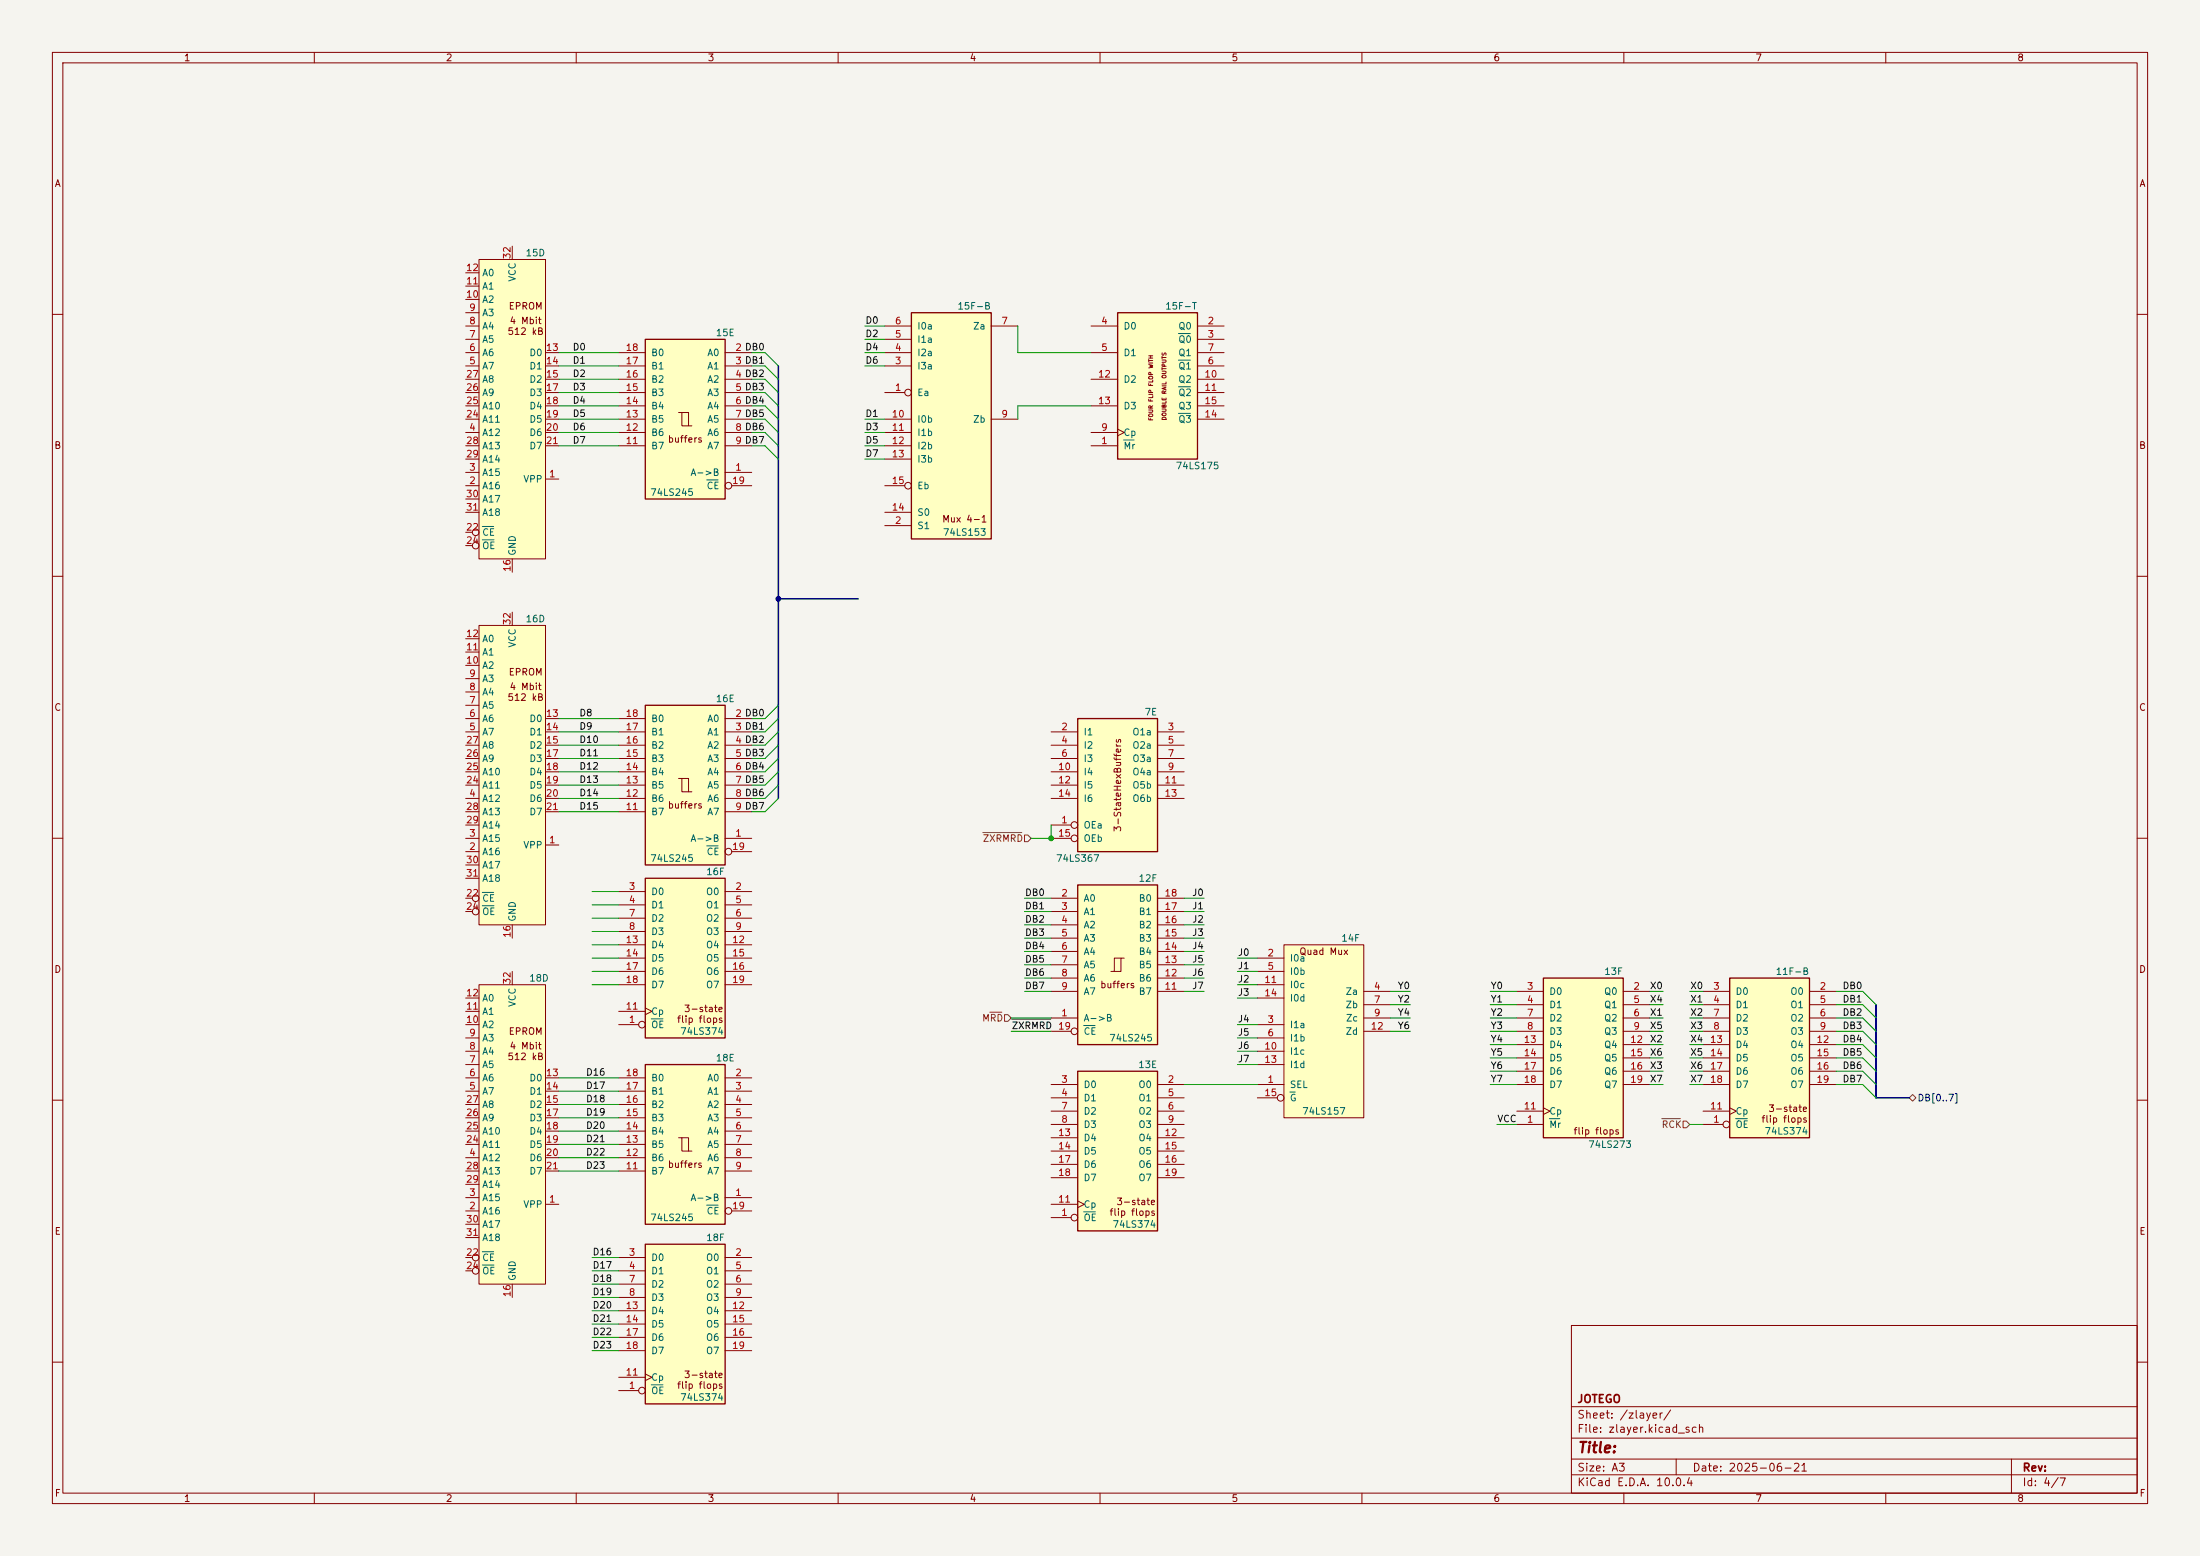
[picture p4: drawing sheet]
<svg xmlns="http://www.w3.org/2000/svg" width="420mm" height="297mm" viewBox="0 0 420 297" stroke-linecap="round" stroke-linejoin="round" font-family="sans-serif">
<path d="M0 0h420v297h-420z" fill="#f5f4ef" stroke="#f5f4ef" stroke-width=".19"/>
<g fill="none" stroke="#840000" stroke-width=".19">
<path d="M10 10h400v277h-400zM12 12h396v273h-396zM60 10v2M110 10v2M160 10v2M210 10v2M260 10v2M310 10v2M360 10v2M10 60h2M408 60h2M10 110h2"/>
<path d="M408 110h2M10 160h2M408 160h2M10 210h2M408 210h2M300 253h108v32h-108zM10 260h2M300 278.5h108M300 274.5h108M300 268.5h108M320 278.5v3M384 278.5v6.5"/>
<path d="M408 260h2M60 285v2M110 285v2M160 285v2M210 285v2M260 285v2M300 281.5h108M310 285v2M360 285v2"/>
</g>
<path d="M205.7 137.2h15.3v25.4h-15.3z" fill="#ffffc2"/>
<path d="M205.7 137.2h15.3v25.4h-15.3z" fill="none" stroke="#840000" stroke-width=".25"/>
<g fill="none" stroke="#840000" stroke-width=".19">
<path d="M200.7 139.7h5M221 139.7h5.1M200.7 157.5h3.8M200.7 142.2h5M200.7 144.8h5M200.7 147.3h5M200.7 149.9h5M200.7 152.4h5M221 142.2h5.1M221 144.8h5.1M221 147.3h5.1M221 149.9h5.1"/>
<path d="M221 152.4h5.1M200.7 160h3.8"/>
<circle cx="205.1" cy="157.5" r=".63"/>
<circle cx="205.1" cy="160" r=".63"/>
</g>
<path d="M330.2 186.7h15.2v30.5h-15.2z" fill="#ffffc2"/>
<path d="M330.2 186.7h15.2v30.5h-15.2z" fill="none" stroke="#840000" stroke-width=".25"/>
<g fill="none" stroke="#840000" stroke-width=".19">
<path d="M325.1 189.2h5.1M325.1 191.8h5.1M325.1 194.3h5.1M325.1 196.9h5.1M325.1 199.4h5.1M345.4 189.2h5.1M345.4 191.8h5.1M345.4 194.3h5.1M345.4 196.9h5.1M345.4 199.4h5.1M325.1 214.6h3.8M325.1 212.1h5.1"/>
<path d="M325.1 201.9h5.1M325.1 204.5h5.1M325.1 207h5.1M330.2 211.5l1.3 .6-1.3 .6M345.4 201.9h5.1M345.4 204.5h5.1M345.4 207h5.1"/>
<circle cx="329.6" cy="214.6" r=".63"/>
</g>
<path d="M331.3 213.5h2.3" fill="none" stroke="#006464" stroke-width=".19"/>
<path d="M123.2 167.6h15.2v30.5h-15.2z" fill="#ffffc2"/>
<path d="M123.2 167.6h15.2v30.5h-15.2z" fill="none" stroke="#840000" stroke-width=".25"/>
<g fill="none" stroke="#840000" stroke-width=".19">
<path d="M118.1 170.2h5.1M118.1 172.7h5.1M118.1 175.3h5.1M118.1 177.8h5.1M138.4 170.2h5.1M138.4 172.7h5.1M138.4 175.3h5.1M138.4 177.8h5.1M118.1 195.6h3.8M118.1 193h5.1M118.1 180.3h5.1M118.1 182.9h5.1"/>
<path d="M118.1 185.4h5.1M118.1 188h5.1M123.2 192.4l1.3 .6-1.3 .7M138.4 180.3h5.1M138.4 182.9h5.1M138.4 185.4h5.1M138.4 188h5.1"/>
<circle cx="122.6" cy="195.6" r=".63"/>
</g>
<path d="M124.3 194.5h2.3" fill="none" stroke="#006464" stroke-width=".19"/>
<path d="M123.2 203.2h15.2v30.5h-15.2z" fill="#ffffc2"/>
<g fill="none" stroke="#840000" stroke-width=".19">
<path d="M118.1 205.7h5.1M118.1 208.3h5.1M118.1 210.8h5.1M118.1 213.4h5.1M118.1 215.9h5.1M118.1 218.4h5.1M129.5 217.2h.7v2.5h1.9M130.2 217.2h1.2v2.5M138.4 205.7h5.1M138.4 208.3h5.1M138.4 210.8h5.1M138.4 213.4h5.1"/>
<path d="M138.4 215.9h5.1M138.4 218.4h5.1M118.1 221h5.1M118.1 223.5h5.1M138.4 228.6h5.1M138.4 221h5.1M138.4 223.5h5.1M139.7 231.1h3.8"/>
<circle cx="139.1" cy="231.1" r=".63"/>
</g>
<path d="M123.2 203.2h15.2v30.5h-15.2z" fill="none" stroke="#840000" stroke-width=".25"/>
<path d="M134.9 230h2.2" fill="none" stroke="#006464" stroke-width=".19"/>
<path d="M205.7 204.5h15.3v30.4h-15.3z" fill="#ffffc2"/>
<path d="M205.7 204.5h15.3v30.4h-15.3z" fill="none" stroke="#840000" stroke-width=".25"/>
<g fill="none" stroke="#840000" stroke-width=".19">
<path d="M200.7 207h5M200.7 209.6h5M200.7 212.1h5M200.7 214.6h5M200.7 217.2h5M200.7 219.7h5M221 207h5.1M221 209.6h5.1M221 212.1h5.1M221 214.6h5.1M221 217.2h5.1M221 219.7h5.1"/>
<path d="M200.7 232.4h3.8M200.7 229.9h5M200.7 222.2h5M200.7 224.8h5M205.7 229.2l1.3 .7-1.3 .6M221 222.2h5.1M221 224.8h5.1"/>
<circle cx="205.1" cy="232.4" r=".63"/>
</g>
<path d="M206.9 231.3h2.2" fill="none" stroke="#006464" stroke-width=".19"/>
<path d="M245.1 180.3h15.2v33.1h-15.2z" fill="#ffffc2"/>
<g fill="none" stroke="#840000" stroke-width=".19">
<path d="M240 182.9h5.1M240 195.6h5.1M240 185.4h5.1M240 198.1h5.1M240 188h5.1M240 190.5h5.1M245.1 180.3h15.2v33.1h-15.2zM260.3 189.2h5.1M260.3 191.8h5.1M260.3 194.3h5.1M260.3 196.9h5.1M240 207h5.1"/>
<path d="M240 200.7h5.1M240 203.2h5.1M240 209.6h3.8"/>
<circle cx="244.5" cy="209.5" r=".63"/>
</g>
<path d="M246.3 208.4h1" fill="none" stroke="#006464" stroke-width=".19"/>
<path d="M123.2 64.8h15.2v30.5h-15.2z" fill="#ffffc2"/>
<g fill="none" stroke="#840000" stroke-width=".19">
<path d="M118.1 67.3h5.1M118.1 69.9h5.1M118.1 72.4h5.1M118.1 74.9h5.1M118.1 77.5h5.1M129.5 78.7h.7v2.6h1.9M130.2 78.7h1.2v2.6M138.4 67.3h5.1M138.4 69.9h5.1M138.4 72.4h5.1M138.4 74.9h5.1M138.4 77.5h5.1"/>
<path d="M118.1 80h5.1M118.1 82.6h5.1M118.1 85.1h5.1M138.4 90.2h5.1M138.4 80h5.1M138.4 82.6h5.1M138.4 85.1h5.1M139.7 92.7h3.8"/>
<circle cx="139.1" cy="92.7" r=".63"/>
</g>
<path d="M123.2 64.8h15.2v30.5h-15.2z" fill="none" stroke="#840000" stroke-width=".25"/>
<path d="M134.9 91.6h2.2" fill="none" stroke="#006464" stroke-width=".19"/>
<path d="M294.6 186.7h15.3v30.5h-15.3z" fill="#ffffc2"/>
<path d="M294.6 186.7h15.3v30.5h-15.3z" fill="none" stroke="#840000" stroke-width=".25"/>
<g fill="none" stroke="#840000" stroke-width=".19">
<path d="M289.6 189.2h5M289.6 191.8h5M289.6 194.3h5M289.6 196.9h5M289.6 199.4h5M309.9 189.2h5.1M309.9 191.8h5.1M309.9 194.3h5.1M309.9 196.9h5.1M309.9 199.4h5.1M289.6 214.6h5M289.6 212.1h5"/>
<path d="M289.6 201.9h5M289.6 204.5h5M289.6 207h5M294.6 211.5l1.3 .6-1.3 .6M309.9 201.9h5.1M309.9 204.5h5.1M309.9 207h5.1"/>
</g>
<path d="M295.8 213.5h2" fill="none" stroke="#006464" stroke-width=".19"/>
<path d="M123.2 237.5h15.2v30.5h-15.2z" fill="#ffffc2"/>
<path d="M123.2 237.5h15.2v30.5h-15.2z" fill="none" stroke="#840000" stroke-width=".25"/>
<g fill="none" stroke="#840000" stroke-width=".19">
<path d="M118.1 240h5.1M118.1 242.6h5.1M118.1 245.1h5.1M118.1 247.6h5.1M118.1 250.2h5.1M118.1 252.7h5.1M118.1 255.3h5.1M118.1 257.8h5.1M138.4 240h5.1M138.4 242.6h5.1M138.4 245.1h5.1M138.4 247.6h5.1"/>
<path d="M138.4 250.2h5.1M138.4 252.7h5.1M138.4 255.3h5.1M138.4 257.8h5.1M118.1 265.4h3.8M118.1 262.9h5.1M123.2 262.3l1.3 .6-1.3 .6"/>
<circle cx="122.6" cy="265.4" r=".63"/>
</g>
<path d="M124.3 264.3h2.3" fill="none" stroke="#006464" stroke-width=".19"/>
<path d="M91.4 49.5h12.7v57.2h-12.7z" fill="#ffffc2"/>
<g fill="none" stroke="#840000" stroke-width=".19">
<path d="M88.9 59.7h2.5M88.9 57.2h2.5M88.9 54.6h2.5M88.9 52.1h2.5M91.4 49.5h12.7v57.2h-12.7zM97.8 47v2.5M88.9 69.9h2.5M88.9 67.3h2.5M88.9 64.8h2.5M88.9 62.2h2.5M88.9 72.4h2.5M88.9 74.9h2.5"/>
<path d="M88.9 77.5h2.5M104.1 69.9h2.6M104.1 67.3h2.6M104.1 72.4h2.6M104.1 74.9h2.6M104.1 77.5h2.6M88.9 92.7h2.5M88.9 90.2h2.5M88.9 82.6h2.5M88.9 80h2.5M88.9 85.1h2.5M88.9 87.6h2.5"/>
<path d="M88.9 95.3h2.5M88.9 97.8h2.5M104.1 91.4h2.6M104.1 82.6h2.6M104.1 80h2.6M104.1 85.1h2.6M88.9 101.6h1.3M88.9 104.1h1.3M97.8 106.7v2.5"/>
<circle cx="90.8" cy="104.1" r=".63"/>
<circle cx="90.8" cy="101.6" r=".63"/>
</g>
<path d="M92.1 100.5h2.1M92.1 103h2.2" fill="none" stroke="#006464" stroke-width=".19"/>
<path d="M91.4 119.4h12.7v57.1h-12.7z" fill="#ffffc2"/>
<g fill="none" stroke="#840000" stroke-width=".19">
<path d="M91.4 119.4h12.7v57.1h-12.7zM97.8 116.8v2.6M88.9 139.7h2.5M88.9 137.2h2.5M88.9 134.6h2.5M88.9 132.1h2.5M88.9 129.5h2.5M88.9 127h2.5M88.9 124.5h2.5M88.9 121.9h2.5M104.1 139.7h2.6M104.1 137.2h2.6"/>
<path d="M88.9 152.4h2.5M88.9 142.2h2.5M88.9 144.8h2.5M88.9 147.3h2.5M88.9 149.9h2.5M88.9 154.9h2.5M88.9 157.5h2.5M104.1 152.4h2.6M104.1 142.2h2.6M104.1 144.8h2.6M104.1 147.3h2.6M104.1 149.9h2.6"/>
<path d="M104.1 154.9h2.6M88.9 162.6h2.5M88.9 160h2.5M88.9 171.5h1.3M88.9 174h1.3M88.9 165.1h2.5M88.9 167.6h2.5M97.8 176.5v2.6M104.1 161.3h2.6"/>
<circle cx="90.8" cy="174" r=".63"/>
<circle cx="90.8" cy="171.4" r=".63"/>
</g>
<path d="M92.1 170.3h2.1M92.1 172.9h2.2" fill="none" stroke="#006464" stroke-width=".19"/>
<path d="M123.2 134.6h15.2v30.5h-15.2z" fill="#ffffc2"/>
<g fill="none" stroke="#840000" stroke-width=".19">
<path d="M118.1 137.2h5.1M118.1 139.7h5.1M138.4 137.2h5.1M138.4 139.7h5.1M118.1 142.2h5.1M118.1 144.8h5.1M118.1 147.3h5.1M118.1 149.9h5.1M118.1 152.4h5.1M118.1 154.9h5.1M129.5 148.6h.7v2.5h1.9M130.2 148.6h1.2v2.5"/>
<path d="M138.4 142.2h5.1M138.4 144.8h5.1M138.4 147.3h5.1M138.4 149.9h5.1M138.4 152.4h5.1M138.4 154.9h5.1M138.4 160h5.1M139.7 162.6h3.8"/>
<circle cx="139.1" cy="162.6" r=".63"/>
</g>
<path d="M123.2 134.6h15.2v30.5h-15.2z" fill="none" stroke="#840000" stroke-width=".25"/>
<path d="M134.9 161.5h2.2" fill="none" stroke="#006464" stroke-width=".19"/>
<path d="M205.7 168.9h15.3v30.5h-15.3z" fill="#ffffc2"/>
<g fill="none" stroke="#840000" stroke-width=".19">
<path d="M200.7 171.5h5M200.7 174h5M200.7 176.5h5M200.7 179.1h5M221 171.5h5.1M221 174h5.1M221 176.5h5.1M221 179.1h5.1M200.7 194.3h5M200.7 181.6h5M200.7 184.2h5M200.7 186.7h5"/>
<path d="M200.7 189.2h5M200.7 196.9h3.8M214 182.9h-1.3v2.5M214.6 182.9h-.6v2.5h-1.9M221 181.6h5.1M221 184.2h5.1M221 186.7h5.1M221 189.2h5.1"/>
<circle cx="205.1" cy="196.8" r=".63"/>
</g>
<path d="M205.7 168.9h15.3v30.5h-15.3z" fill="none" stroke="#840000" stroke-width=".25"/>
<path d="M206.9 195.7h2.1" fill="none" stroke="#006464" stroke-width=".19"/>
<path d="M174 59.7h15.2v43.2h-15.2z" fill="#ffffc2"/>
<path d="M174 59.7h15.2v43.2h-15.2z" fill="none" stroke="#840000" stroke-width=".25"/>
<g fill="none" stroke="#840000" stroke-width=".19">
<path d="M168.9 74.9h3.8M168.9 69.9h5.1M168.9 67.3h5.1M168.9 64.8h5.1M168.9 62.2h5.1M189.2 62.2h5.1M168.9 80h5.1M168.9 82.6h5.1M168.9 85.1h5.1M168.9 87.6h5.1M168.9 97.8h5.1M168.9 92.7h3.8"/>
<path d="M189.2 80h5.1M168.9 100.3h5.1"/>
<circle cx="173.4" cy="74.9" r=".63"/>
<circle cx="173.4" cy="92.7" r=".63"/>
</g>
<path d="M213.4 59.7h15.2v27.9h-15.2z" fill="#ffffc2"/>
<path d="M213.4 59.7h15.2v27.9h-15.2z" fill="none" stroke="#840000" stroke-width=".25"/>
<g fill="none" stroke="#840000" stroke-width=".19">
<path d="M208.3 62.2h5.1M208.3 67.3h5.1M208.3 72.4h5.1M208.3 77.5h5.1M228.6 62.2h5.1M228.6 64.8h5.1M228.6 67.3h5.1M228.6 69.9h5.1M228.6 72.4h5.1M228.6 74.9h5.1M228.6 77.5h5.1M208.3 85.1h5.1"/>
<path d="M208.3 82.6h5.1M213.4 81.9l1.2 .7-1.2 .6M228.6 80h5.1"/>
</g>
<path d="M225 63.7h2.3M225 68.7h2.3M225 73.8h2.3M225 78.9h2.3M214.5 84h2" fill="none" stroke="#006464" stroke-width=".19"/>
<path d="M91.4 188h12.7v57.1h-12.7z" fill="#ffffc2"/>
<g fill="none" stroke="#840000" stroke-width=".19">
<path d="M88.9 198.1h2.5M88.9 195.6h2.5M88.9 193h2.5M88.9 190.5h2.5M91.4 188h12.7v57.1h-12.7zM97.8 185.4v2.6M88.9 208.3h2.5M88.9 205.7h2.5M88.9 203.2h2.5M88.9 200.7h2.5M88.9 210.8h2.5M88.9 213.4h2.5"/>
<path d="M88.9 215.9h2.5M88.9 218.4h2.5M104.1 208.3h2.6M104.1 205.7h2.6M104.1 210.8h2.6M104.1 213.4h2.6M104.1 215.9h2.6M104.1 218.4h2.6M88.9 231.1h2.5M88.9 228.6h2.5M88.9 221h2.5M88.9 223.5h2.5"/>
<path d="M88.9 226.1h2.5M88.9 233.7h2.5M88.9 236.2h2.5M104.1 229.9h2.6M104.1 221h2.6M104.1 223.5h2.6M88.9 240h1.3M88.9 242.6h1.3M97.8 245.1v2.5"/>
<circle cx="90.8" cy="240" r=".63"/>
<circle cx="90.8" cy="242.6" r=".63"/>
</g>
<path d="M92.1 238.9h2.1M92.1 241.5h2.2" fill="none" stroke="#006464" stroke-width=".19"/>
<path d="M187.6 158.9h7.5M195.6 159.4h.6l.6 .6-.6 .7h-.6zM189 193.2h2.2M191.8 193.7h.6l.6 .6-.6 .6h-.6zM317.2 213.5h3.6M321.3 214h.6l.7 .6-.7 .7h-.6zM364.5 209.6l.6-.7 .7 .7-.7 .6z" fill="none" stroke="#725600" stroke-width=".19"/>
<path d="M193.2 194.5h7.4" fill="none" stroke="#0f0f0f" stroke-width=".19"/>
<path d="M148.6 69.9v82.5M148.6 114.3h15.2M358.1 191.8v17.8h6.4" fill="none" stroke="#000084" stroke-width=".3"/>
<g fill="none" stroke="#009600" stroke-width=".19">
<path d="M106.7 77.5h11.4M106.7 69.9h11.4M106.7 74.9h11.4M106.7 72.4h11.4M106.7 67.3h11.4M143.5 77.5h2.5l2.6 2.5M143.5 69.9h2.5l2.6 2.5M143.5 74.9h2.5l2.6 2.6M143.5 72.4h2.5l2.6 2.5M143.5 67.3h2.5l2.6 2.6M165.1 69.9h3.8M165.1 67.3h3.8"/>
<path d="M165.1 62.2h3.8M165.1 64.8h3.8M194.3 62.2v5.1h14M208.3 77.5h-14v2.5M106.7 80h11.4M106.7 85.1h11.4M106.7 82.6h11.4M143.5 80h2.5l2.6 2.6M143.5 85.1h2.5l2.6 2.5M143.5 82.6h2.5l2.6 2.5M165.1 80h3.8M165.1 85.1h3.8"/>
<path d="M165.1 82.6h3.8M165.1 87.6h3.8M106.7 137.2h11.4M106.7 139.7h11.4M148.6 134.6l-2.6 2.6h-2.5M148.6 139.7l-2.6 2.5h-2.5M148.6 137.2l-2.6 2.5h-2.5M106.7 142.2h11.4M106.7 152.4h11.4M106.7 149.9h11.4M106.7 147.3h11.4M106.7 144.8h11.4"/>
<path d="M106.7 154.9h11.4M148.6 149.9l-2.6 2.5h-2.5M148.6 147.3l-2.6 2.6h-2.5M148.6 144.8l-2.6 2.5h-2.5M148.6 142.2l-2.6 2.6h-2.5M148.6 152.4l-2.6 2.5h-2.5M200.7 157.5v2.5h-3.9M113 177.8h5.1M113 172.7h5.1M113 175.3h5.1M113 170.2h5.1M195.6 176.5h5.1"/>
<path d="M195.6 179.1h5.1M195.6 171.5h5.1M195.6 174h5.1M226.1 176.5h3.8M226.1 179.1h3.8M226.1 171.5h3.8M226.1 174h3.8M113 182.9h5.1M113 188h5.1M113 185.4h5.1M113 180.3h5.1M193 196.9h7.7"/>
<path d="M193 194.3h7.7M195.6 189.2h5.1M195.6 186.7h5.1M195.6 181.6h5.1M195.6 184.2h5.1M226.1 189.2h3.8M226.1 186.7h3.8M226.1 181.6h3.8M226.1 184.2h3.8M236.2 182.9h3.8M236.2 188h3.8M236.2 185.4h3.8"/>
<path d="M236.2 190.5h3.8M236.2 195.6h3.8M236.2 198.1h3.8M265.4 189.2h3.8M265.4 191.8h3.8M265.4 196.9h3.8M265.4 194.3h3.8M284.5 189.2h5.1M284.5 191.8h5.1M284.5 196.9h5.1M284.5 194.3h5.1M284.5 199.4h5.1"/>
<path d="M315 189.2h2.5M315 191.8h2.5M315 196.9h2.5M315 194.3h2.5M315 199.4h2.5M322.6 189.2h2.5M322.6 191.8h2.5M322.6 196.9h2.5M322.6 194.3h2.5M322.6 199.4h2.5M350.5 189.2h5.1l2.5 2.6M350.5 191.8h5.1l2.5 2.5"/>
<path d="M350.5 196.9h5.1l2.5 2.5M350.5 194.3h5.1l2.5 2.6M350.5 199.4h5.1l2.5 2.5M106.7 205.7h11.4M106.7 213.4h11.4M106.7 210.8h11.4M106.7 208.3h11.4M106.7 215.9h11.4M106.7 218.4h11.4M226.1 207h13.9M236.2 203.2h3.8M236.2 200.7h3.8"/>
<path d="M284.5 201.9h5.1M284.5 207h5.1M284.5 204.5h5.1M285.7 214.6h3.9M315 201.9h2.5M315 207h2.5M315 204.5h2.5M322.6 201.9h2.5M322.6 207h2.5M322.6 214.6h2.5M322.6 204.5h2.5M350.5 201.9h5.1l2.5 2.6"/>
<path d="M350.5 207h5.1l2.5 2.6M350.5 204.5h5.1l2.5 2.5M106.7 223.5h11.4M106.7 221h11.4M113 245.1h5.1M113 240h5.1M113 242.6h5.1M113 247.6h5.1M113 250.2h5.1M113 252.7h5.1M113 257.8h5.1M113 255.3h5.1"/>
</g>
<circle cx="200.7" cy="160" r=".46" fill="#009600" stroke="#009600" stroke-width=".19"/>
<circle cx="148.6" cy="114.3" r=".46" fill="#000084" stroke="#000084" stroke-width=".19"/>
<text font-size="2" fill="#840000" x="301" y="277.8">Title:</text>
<g font-size="1.5" fill="#840000">
<text x="301" y="268.1">JOTEGO</text>
<text x="301" y="273.8">File: zlayer.kicad_sch</text>
<text x="301" y="271.1">Sheet: /zlayer/</text>
<text x="301" y="281.2">Size: A3</text>
<text x="323" y="281.2">Date: 2025-06-21</text>
<text x="386" y="281.2">Rev:</text>
<text x="301" y="284">KiCad E.D.A. 10.0.4</text>
<text x="386" y="284">Id: 4/7</text>
</g>
<g font-size="1.3" fill="#840000">
<text x="35" y="12">1</text>
<text x="85" y="12">2</text>
<text x="135" y="12">3</text>
<text x="185" y="12">4</text>
<text x="235" y="12">5</text>
<text x="285" y="12">6</text>
<text x="335" y="12">7</text>
<text x="385" y="12">8</text>
<text x="10.3" y="36">A</text>
<text x="408.3" y="36">A</text>
<text x="97" y="59.4">EPROM</text>
<text x="96.8" y="64.2">512 kB</text>
<text x="97.2" y="62.2">4 Mbit</text>
<text x="10.3" y="86">B</text>
<text x="127.4" y="84.8">buffers</text>
<text x="408.2" y="86">B</text>
<text x="179.8" y="100">Mux 4-1</text>
<text x="97" y="129.2">EPROM</text>
<text x="10.3" y="136">C</text>
<text x="96.8" y="134.1">512 kB</text>
<text x="97.2" y="132">4 Mbit</text>
<text x="408.2" y="136">C</text>
<text x="127.4" y="154.6">buffers</text>
<text x="214.3" y="158.9" transform="rotate(-90 214.3 158.9)">3-StateHexBuffers</text>
<text x="10.3" y="186">D</text>
<text x="247.9" y="182.6">Quad Mux</text>
<text x="408.2" y="186">D</text>
<text x="209.9" y="188.9">buffers</text>
<text x="97" y="197.8">EPROM</text>
<text x="129.1" y="195.5">flip flops</text>
<text x="130.5" y="193.5">3-state</text>
<text x="96.8" y="202.7">512 kB</text>
<text x="97.2" y="200.6">4 Mbit</text>
<text x="336.2" y="214.6">flip flops</text>
<text x="337.5" y="212.5">3-state</text>
<text x="300.3" y="216.9">flip flops</text>
<text x="127.4" y="223.2">buffers</text>
<text x="211.7" y="232.4">flip flops</text>
<text x="213" y="230.3">3-state</text>
<text x="10.3" y="236">E</text>
<text x="408.3" y="236">E</text>
<text x="130.5" y="263.3">3-state</text>
<text x="129.1" y="265.4">flip flops</text>
<text x="10.3" y="286">F</text>
<text x="35" y="287">1</text>
<text x="85" y="287">2</text>
<text x="135" y="287">3</text>
<text x="185" y="287">4</text>
<text x="235" y="287">5</text>
<text x="285" y="287">6</text>
<text x="335" y="287">7</text>
<text x="385" y="287">8</text>
<text x="408.3" y="286">F</text>
</g>
<g font-size="1.3" fill="#a90000">
<text x="88.9" y="52">12</text>
<text x="97.8" y="49.6" transform="rotate(-90 97.8 49.6)">32</text>
<text x="88.9" y="57.1">10</text>
<text x="88.9" y="54.6">11</text>
<text x="89.5" y="59.7">9</text>
<text x="89.5" y="64.7">7</text>
<text x="89.5" y="62.2">8</text>
<text x="170.7" y="64.7">5</text>
<text x="170.7" y="62.2">6</text>
<text x="191.1" y="62.2">7</text>
<text x="210.1" y="62.2">4</text>
<text x="230.4" y="62.2">2</text>
<text x="230.4" y="64.7">3</text>
<text x="89.5" y="69.8">5</text>
<text x="89.5" y="67.3">6</text>
<text x="104.1" y="67.3">13</text>
<text x="104.1" y="69.8">14</text>
<text x="119.3" y="69.8">17</text>
<text x="119.3" y="67.3">18</text>
<text x="140.3" y="67.3">2 DB0</text>
<text x="140.3" y="69.8">3 DB1</text>
<text x="170.7" y="69.8">3</text>
<text x="170.7" y="67.3">4</text>
<text x="210.1" y="67.3">5</text>
<text x="230.4" y="69.8">6</text>
<text x="230.4" y="67.3">7</text>
<text x="88.9" y="77.4">25</text>
<text x="88.9" y="74.9">26</text>
<text x="88.9" y="72.4">27</text>
<text x="104.1" y="72.4">15</text>
<text x="104.1" y="74.9">17</text>
<text x="104.1" y="77.4">18</text>
<text x="119.3" y="77.4">14</text>
<text x="119.3" y="74.9">15</text>
<text x="119.3" y="72.4">16</text>
<text x="140.3" y="72.4">4 DB2</text>
<text x="140.3" y="74.9">5 DB3</text>
<text x="140.3" y="77.4">6 DB4</text>
<text x="170.7" y="74.9">1</text>
<text x="209.5" y="72.4">12</text>
<text x="209.5" y="77.4">13</text>
<text x="229.8" y="72.4">10</text>
<text x="229.8" y="74.9">11</text>
<text x="229.8" y="77.4">15</text>
<text x="88.9" y="80">24</text>
<text x="89.5" y="82.5">4</text>
<text x="104.1" y="80">19</text>
<text x="104.1" y="82.5">20</text>
<text x="119.3" y="82.5">12</text>
<text x="119.3" y="80">13</text>
<text x="140.3" y="80">7 DB5</text>
<text x="140.3" y="82.5">8 DB6</text>
<text x="170.1" y="80">10</text>
<text x="170.1" y="82.5">11</text>
<text x="191.1" y="80">9</text>
<text x="210.1" y="82.5">9</text>
<text x="229.8" y="80">14</text>
<text x="88.9" y="85.1">28</text>
<text x="88.9" y="87.6">29</text>
<text x="104.1" y="85.1">21</text>
<text x="119.3" y="85.1">11</text>
<text x="140.3" y="85.1">9 DB7</text>
<text x="170.1" y="85.1">12</text>
<text x="170.1" y="87.6">13</text>
<text x="210.1" y="85.1">1</text>
<text x="88.9" y="95.2">30</text>
<text x="89.5" y="92.7">2</text>
<text x="89.5" y="90.1">3</text>
<text x="104.7" y="91.4">1</text>
<text x="139.7" y="92.7">19</text>
<text x="140.3" y="90.1">1</text>
<text x="170.1" y="92.7">15</text>
<text x="88.9" y="101.6">22</text>
<text x="88.9" y="97.8">31</text>
<text x="170.1" y="97.8">14</text>
<text x="170.7" y="100.3">2</text>
<text x="88.9" y="104.1">24</text>
<text x="97.8" y="109.3" transform="rotate(-90 97.8 109.3)">16</text>
<text x="97.8" y="119.4" transform="rotate(-90 97.8 119.4)">32</text>
<text x="88.9" y="124.4">11</text>
<text x="88.9" y="121.9">12</text>
<text x="88.9" y="127">10</text>
<text x="89.5" y="129.5">9</text>
<text x="89.5" y="137.1">6</text>
<text x="89.5" y="134.6">7</text>
<text x="89.5" y="132.1">8</text>
<text x="104.1" y="137.1">13</text>
<text x="119.3" y="137.1">18</text>
<text x="140.3" y="137.1">2 DB0</text>
<text x="88.9" y="142.2">27</text>
<text x="89.5" y="139.7">5</text>
<text x="104.1" y="139.7">14</text>
<text x="104.1" y="142.2">15</text>
<text x="119.3" y="142.2">16</text>
<text x="119.3" y="139.7">17</text>
<text x="140.3" y="139.7">3 DB1</text>
<text x="140.3" y="142.2">4 DB2</text>
<text x="202.5" y="139.7">2</text>
<text x="202.5" y="142.2">4</text>
<text x="222.8" y="139.7">3</text>
<text x="222.8" y="142.2">5</text>
<text x="88.9" y="149.8">24</text>
<text x="88.9" y="147.3">25</text>
<text x="88.9" y="144.8">26</text>
<text x="104.1" y="144.8">17</text>
<text x="104.1" y="147.3">18</text>
<text x="104.1" y="149.8">19</text>
<text x="119.3" y="149.8">13</text>
<text x="119.3" y="147.3">14</text>
<text x="119.3" y="144.8">15</text>
<text x="140.3" y="144.8">5 DB3</text>
<text x="140.3" y="147.3">6 DB4</text>
<text x="140.3" y="149.8">7 DB5</text>
<text x="201.9" y="147.3">10</text>
<text x="201.9" y="149.8">12</text>
<text x="202.5" y="144.8">6</text>
<text x="222.2" y="149.8">11</text>
<text x="222.8" y="144.8">7</text>
<text x="222.8" y="147.3">9</text>
<text x="88.9" y="154.9">28</text>
<text x="89.5" y="152.4">4</text>
<text x="104.1" y="152.4">20</text>
<text x="104.1" y="154.9">21</text>
<text x="119.3" y="154.9">11</text>
<text x="119.3" y="152.4">12</text>
<text x="140.3" y="152.4">8 DB6</text>
<text x="140.3" y="154.9">9 DB7</text>
<text x="201.9" y="152.4">14</text>
<text x="222.2" y="152.4">13</text>
<text x="88.9" y="157.5">29</text>
<text x="89.5" y="160">3</text>
<text x="104.7" y="161.3">1</text>
<text x="140.3" y="160">1</text>
<text x="201.9" y="160">15</text>
<text x="202.5" y="157.5">1</text>
<text x="88.9" y="165.1">30</text>
<text x="88.9" y="167.6">31</text>
<text x="89.5" y="162.5">2</text>
<text x="139.7" y="162.5">19</text>
<text x="88.9" y="171.4">22</text>
<text x="88.9" y="174">24</text>
<text x="119.9" y="170.2">3</text>
<text x="119.9" y="172.7">4</text>
<text x="140.3" y="170.2">2</text>
<text x="140.3" y="172.7">5</text>
<text x="202.5" y="171.4">2</text>
<text x="202.5" y="174">3</text>
<text x="222.2" y="174">17</text>
<text x="222.2" y="171.4">18</text>
<text x="97.8" y="179.1" transform="rotate(-90 97.8 179.1)">16</text>
<text x="119.9" y="175.2">7</text>
<text x="119.9" y="177.8">8</text>
<text x="140.3" y="175.2">6</text>
<text x="140.3" y="177.8">9</text>
<text x="202.5" y="176.5">4</text>
<text x="202.5" y="179">5</text>
<text x="222.2" y="179">15</text>
<text x="222.2" y="176.5">16</text>
<text x="119.3" y="180.3">13</text>
<text x="119.3" y="182.9">14</text>
<text x="119.3" y="185.4">17</text>
<text x="139.7" y="180.3">12</text>
<text x="139.7" y="182.9">15</text>
<text x="139.7" y="185.4">16</text>
<text x="202.5" y="181.6">6</text>
<text x="202.5" y="184.1">7</text>
<text x="222.2" y="184.1">13</text>
<text x="222.2" y="181.6">14</text>
<text x="241.9" y="182.9">2</text>
<text x="241.9" y="185.4">5</text>
<text x="88.9" y="190.5">12</text>
<text x="97.8" y="188" transform="rotate(-90 97.8 188)">32</text>
<text x="119.3" y="187.9">18</text>
<text x="139.7" y="187.9">19</text>
<text x="202.5" y="186.7">8</text>
<text x="202.5" y="189.2">9</text>
<text x="222.2" y="189.2">11</text>
<text x="222.2" y="186.7">12</text>
<text x="241.3" y="187.9">11</text>
<text x="241.3" y="190.5">14</text>
<text x="262.2" y="189.2">4</text>
<text x="262.2" y="191.7">7</text>
<text x="291.4" y="189.2">3</text>
<text x="291.4" y="191.7">4</text>
<text x="311.7" y="189.2">2</text>
<text x="311.7" y="191.7">5</text>
<text x="327" y="189.2">3</text>
<text x="327" y="191.7">4</text>
<text x="347.3" y="189.2">2</text>
<text x="347.3" y="191.7">5</text>
<text x="88.9" y="195.6">10</text>
<text x="88.9" y="193">11</text>
<text x="119.3" y="193">11</text>
<text x="119.9" y="195.6">1</text>
<text x="201.9" y="196.8">19</text>
<text x="202.5" y="194.3">1</text>
<text x="241.9" y="195.6">3</text>
<text x="261.6" y="196.8">12</text>
<text x="262.2" y="194.3">9</text>
<text x="291.4" y="194.3">7</text>
<text x="291.4" y="196.8">8</text>
<text x="311.7" y="194.3">6</text>
<text x="311.7" y="196.8">9</text>
<text x="327" y="194.3">7</text>
<text x="327" y="196.8">8</text>
<text x="347.3" y="194.3">6</text>
<text x="347.3" y="196.8">9</text>
<text x="89.5" y="203.2">7</text>
<text x="89.5" y="200.6">8</text>
<text x="89.5" y="198.1">9</text>
<text x="241.3" y="200.6">10</text>
<text x="241.3" y="203.2">13</text>
<text x="241.9" y="198.1">6</text>
<text x="290.8" y="199.4">13</text>
<text x="290.8" y="201.9">14</text>
<text x="311.1" y="199.4">12</text>
<text x="311.1" y="201.9">15</text>
<text x="326.3" y="199.4">13</text>
<text x="326.3" y="201.9">14</text>
<text x="346.7" y="199.4">12</text>
<text x="346.7" y="201.9">15</text>
<text x="89.5" y="208.3">5</text>
<text x="89.5" y="205.7">6</text>
<text x="104.1" y="205.7">13</text>
<text x="104.1" y="208.3">14</text>
<text x="119.3" y="208.3">17</text>
<text x="119.3" y="205.7">18</text>
<text x="140.3" y="205.7">2</text>
<text x="140.3" y="208.3">3</text>
<text x="202.5" y="207">3</text>
<text x="202.5" y="209.5">4</text>
<text x="222.8" y="207">2</text>
<text x="222.8" y="209.5">5</text>
<text x="241.3" y="209.5">15</text>
<text x="241.9" y="207">1</text>
<text x="290.8" y="204.4">17</text>
<text x="290.8" y="207">18</text>
<text x="311.1" y="204.4">16</text>
<text x="311.1" y="207">19</text>
<text x="326.3" y="204.4">17</text>
<text x="326.3" y="207">18</text>
<text x="346.7" y="204.4">16</text>
<text x="346.7" y="207">19</text>
<text x="88.9" y="215.9">25</text>
<text x="88.9" y="213.3">26</text>
<text x="88.9" y="210.8">27</text>
<text x="104.1" y="210.8">15</text>
<text x="104.1" y="213.3">17</text>
<text x="104.1" y="215.9">18</text>
<text x="119.3" y="215.9">14</text>
<text x="119.3" y="213.3">15</text>
<text x="119.3" y="210.8">16</text>
<text x="140.3" y="210.8">4</text>
<text x="140.3" y="213.3">5</text>
<text x="140.3" y="215.9">6</text>
<text x="202.5" y="212.1">7</text>
<text x="202.5" y="214.6">8</text>
<text x="222.8" y="212.1">6</text>
<text x="222.8" y="214.6">9</text>
<text x="290.8" y="212.1">11</text>
<text x="291.4" y="214.6">1</text>
<text x="326.3" y="212.1">11</text>
<text x="327" y="214.6">1</text>
<text x="88.9" y="218.4">24</text>
<text x="89.5" y="221">4</text>
<text x="104.1" y="218.4">19</text>
<text x="104.1" y="221">20</text>
<text x="119.3" y="221">12</text>
<text x="119.3" y="218.4">13</text>
<text x="140.3" y="218.4">7</text>
<text x="140.3" y="221">8</text>
<text x="201.9" y="217.1">13</text>
<text x="201.9" y="219.7">14</text>
<text x="222.2" y="217.1">12</text>
<text x="222.2" y="219.7">15</text>
<text x="88.9" y="223.5">28</text>
<text x="88.9" y="226">29</text>
<text x="104.1" y="223.5">21</text>
<text x="119.3" y="223.5">11</text>
<text x="140.3" y="223.5">9</text>
<text x="201.9" y="222.2">17</text>
<text x="201.9" y="224.8">18</text>
<text x="222.2" y="222.2">16</text>
<text x="222.2" y="224.8">19</text>
<text x="88.9" y="233.7">30</text>
<text x="89.5" y="231.1">2</text>
<text x="89.5" y="228.6">3</text>
<text x="104.7" y="229.8">1</text>
<text x="139.7" y="231.1">19</text>
<text x="140.3" y="228.6">1</text>
<text x="201.9" y="229.8">11</text>
<text x="202.5" y="232.4">1</text>
<text x="88.9" y="236.2">31</text>
<text x="88.9" y="240">22</text>
<text x="88.9" y="242.5">24</text>
<text x="119.9" y="240">3</text>
<text x="119.9" y="242.5">4</text>
<text x="119.9" y="245.1">7</text>
<text x="140.3" y="240">2</text>
<text x="140.3" y="242.5">5</text>
<text x="140.3" y="245.1">6</text>
<text x="97.8" y="247.7" transform="rotate(-90 97.8 247.7)">16</text>
<text x="119.3" y="250.2">13</text>
<text x="119.9" y="247.6">8</text>
<text x="139.7" y="250.2">12</text>
<text x="140.3" y="247.6">9</text>
<text x="119.3" y="252.7">14</text>
<text x="119.3" y="255.2">17</text>
<text x="119.3" y="257.8">18</text>
<text x="139.7" y="252.7">15</text>
<text x="139.7" y="255.2">16</text>
<text x="139.7" y="257.8">19</text>
<text x="119.3" y="262.9">11</text>
<text x="119.9" y="265.4">1</text>
</g>
<g font-size="1.3" fill="#006464">
<text x="91.9" y="53">A0</text>
<text x="98.8" y="53.9" transform="rotate(-90 98.8 53.9)">VCC</text>
<text x="100.2" y="49.2">15D</text>
<text x="91.9" y="58.1">A2</text>
<text x="91.9" y="55.6">A1</text>
<text x="182.7" y="59.4">15F-B</text>
<text x="222.3" y="59.4">15F-T</text>
<text x="91.9" y="65.7">A5</text>
<text x="91.9" y="63.2">A4</text>
<text x="91.9" y="60.7">A3</text>
<text x="136.5" y="64.5">15E</text>
<text x="175" y="65.7">I1a</text>
<text x="175" y="63.2">I0a</text>
<text x="185.7" y="63.2">Za</text>
<text x="214.4" y="63.2">D0</text>
<text x="224.8" y="63.2">Q0</text>
<text x="224.8" y="65.7">Q0</text>
<text x="91.9" y="70.8">A7</text>
<text x="91.9" y="68.3">A6</text>
<text x="100.9" y="68.3">D0</text>
<text x="100.9" y="70.8">D1</text>
<text x="124.2" y="70.8">B1</text>
<text x="124.2" y="68.3">B0</text>
<text x="134.9" y="68.3">A0</text>
<text x="134.9" y="70.8">A1</text>
<text x="175" y="70.8">I3a</text>
<text x="175" y="68.3">I2a</text>
<text x="214.4" y="68.3">D1</text>
<text x="224.8" y="70.8">Q1</text>
<text x="224.8" y="68.3">Q1</text>
<text x="91.9" y="75.9">A9</text>
<text x="91.9" y="73.4">A8</text>
<text x="100.9" y="73.4">D2</text>
<text x="100.9" y="75.9">D3</text>
<text x="124.2" y="75.9">B3</text>
<text x="124.2" y="73.4">B2</text>
<text x="134.9" y="73.4">A2</text>
<text x="134.9" y="75.9">A3</text>
<text x="175" y="75.9">Ea</text>
<text x="214.4" y="73.4">D2</text>
<text x="224.8" y="73.4">Q2</text>
<text x="224.8" y="75.9">Q2</text>
<text x="91.9" y="83.5">A12</text>
<text x="91.9" y="81">A11</text>
<text x="91.9" y="78.4">A10</text>
<text x="100.9" y="78.4">D4</text>
<text x="100.9" y="81">D5</text>
<text x="100.9" y="83.5">D6</text>
<text x="124.2" y="83.5">B6</text>
<text x="124.2" y="81">B5</text>
<text x="124.2" y="78.4">B4</text>
<text x="134.9" y="78.4">A4</text>
<text x="134.9" y="81">A5</text>
<text x="134.9" y="83.5">A6</text>
<text x="175" y="81">I0b</text>
<text x="175" y="83.5">I1b</text>
<text x="185.7" y="81">Zb</text>
<text x="214.4" y="83.5">Cp</text>
<text x="214.4" y="78.4">D3</text>
<text x="224.8" y="81">Q3</text>
<text x="224.8" y="78.4">Q3</text>
<text x="91.9" y="86.1">A13</text>
<text x="91.9" y="88.6">A14</text>
<text x="100.9" y="86.1">D7</text>
<text x="124.2" y="86.1">B7</text>
<text x="134.9" y="86.1">A7</text>
<text x="175" y="86.1">I2b</text>
<text x="175" y="88.6">I3b</text>
<text x="214.4" y="86.1">Mr</text>
<text x="224.4" y="89.9">74LS175</text>
<text x="91.9" y="93.7">A16</text>
<text x="91.9" y="91.1">A15</text>
<text x="99.8" y="92.4">VPP</text>
<text x="124" y="95">74LS245</text>
<text x="131.7" y="91.1">A-&gt;B</text>
<text x="134.8" y="93.7">CE</text>
<text x="175" y="93.7">Eb</text>
<text x="91.9" y="96.2">A17</text>
<text x="91.9" y="98.8">A18</text>
<text x="175" y="101.3">S1</text>
<text x="175" y="98.8">S0</text>
<text x="91.9" y="102.6">CE</text>
<text x="91.9" y="105.1">OE</text>
<text x="98.8" y="106.2" transform="rotate(-90 98.8 106.2)">GND</text>
<text x="179.9" y="102.6">74LS153</text>
<text x="100.2" y="119.1">16D</text>
<text x="91.9" y="125.4">A1</text>
<text x="91.9" y="122.9">A0</text>
<text x="98.8" y="123.7" transform="rotate(-90 98.8 123.7)">VCC</text>
<text x="91.9" y="130.5">A3</text>
<text x="91.9" y="128">A2</text>
<text x="91.9" y="135.6">A5</text>
<text x="91.9" y="133.1">A4</text>
<text x="136.5" y="134.3">16E</text>
<text x="218.4" y="136.9">7E</text>
<text x="91.9" y="140.7">A7</text>
<text x="91.9" y="138.1">A6</text>
<text x="91.9" y="143.2">A8</text>
<text x="100.9" y="138.1">D0</text>
<text x="100.9" y="140.7">D1</text>
<text x="100.9" y="143.2">D2</text>
<text x="124.2" y="143.2">B2</text>
<text x="124.2" y="140.7">B1</text>
<text x="124.2" y="138.1">B0</text>
<text x="134.9" y="138.1">A0</text>
<text x="134.9" y="140.7">A1</text>
<text x="134.9" y="143.2">A2</text>
<text x="206.8" y="140.7">I1</text>
<text x="206.8" y="143.2">I2</text>
<text x="216.1" y="140.7">O1a</text>
<text x="216.1" y="143.2">O2a</text>
<text x="91.9" y="148.3">A10</text>
<text x="91.9" y="145.8">A9</text>
<text x="100.9" y="145.8">D3</text>
<text x="100.9" y="148.3">D4</text>
<text x="124.2" y="148.3">B4</text>
<text x="124.2" y="145.8">B3</text>
<text x="134.9" y="145.8">A3</text>
<text x="134.9" y="148.3">A4</text>
<text x="206.8" y="145.8">I3</text>
<text x="206.8" y="148.3">I4</text>
<text x="216.1" y="145.8">O3a</text>
<text x="216.1" y="148.3">O4a</text>
<text x="91.9" y="153.4">A12</text>
<text x="91.9" y="150.8">A11</text>
<text x="91.9" y="155.9">A13</text>
<text x="100.9" y="150.8">D5</text>
<text x="100.9" y="153.4">D6</text>
<text x="100.9" y="155.9">D7</text>
<text x="124.2" y="155.9">B7</text>
<text x="124.2" y="153.4">B6</text>
<text x="124.2" y="150.8">B5</text>
<text x="134.9" y="150.8">A5</text>
<text x="134.9" y="153.4">A6</text>
<text x="134.9" y="155.9">A7</text>
<text x="206.8" y="150.8">I5</text>
<text x="206.8" y="153.4">I6</text>
<text x="216.1" y="150.8">O5b</text>
<text x="216.1" y="153.4">O6b</text>
<text x="91.9" y="161">A15</text>
<text x="91.9" y="158.5">A14</text>
<text x="131.7" y="161">A-&gt;B</text>
<text x="206.8" y="158.5">OEa</text>
<text x="206.8" y="161">OEb</text>
<text x="91.9" y="163.5">A16</text>
<text x="91.9" y="166.1">A17</text>
<text x="99.8" y="162.3">VPP</text>
<text x="124" y="164.8">74LS245</text>
<text x="134.7" y="167.3">16F</text>
<text x="134.8" y="163.5">CE</text>
<text x="201.5" y="164.8">74LS367</text>
<text x="91.9" y="172.4">CE</text>
<text x="91.9" y="168.6">A18</text>
<text x="124.2" y="171.2">D0</text>
<text x="124.2" y="173.7">D1</text>
<text x="134.7" y="171.2">O0</text>
<text x="134.7" y="173.7">O1</text>
<text x="206.8" y="172.4">A0</text>
<text x="217.3" y="168.6">12F</text>
<text x="217.3" y="172.4">B0</text>
<text x="91.9" y="175">OE</text>
<text x="98.8" y="176" transform="rotate(-90 98.8 176)">GND</text>
<text x="124.2" y="176.2">D2</text>
<text x="124.2" y="178.8">D3</text>
<text x="134.7" y="176.2">O2</text>
<text x="134.7" y="178.8">O3</text>
<text x="206.8" y="175">A1</text>
<text x="206.8" y="177.5">A2</text>
<text x="217.3" y="177.5">B2</text>
<text x="217.3" y="175">B1</text>
<text x="124.2" y="181.3">D4</text>
<text x="124.2" y="183.9">D5</text>
<text x="134.7" y="181.3">O4</text>
<text x="134.7" y="183.9">O5</text>
<text x="206.8" y="180">A3</text>
<text x="206.8" y="182.6">A4</text>
<text x="206.8" y="185.1">A5</text>
<text x="217.3" y="185.1">B5</text>
<text x="217.3" y="182.6">B4</text>
<text x="217.3" y="180">B3</text>
<text x="246.1" y="183.9">I0a</text>
<text x="256" y="180">14F</text>
<text x="91.9" y="191.5">A0</text>
<text x="100.9" y="187.7">18D</text>
<text x="124.2" y="186.4">D6</text>
<text x="124.2" y="188.9">D7</text>
<text x="134.7" y="186.4">O6</text>
<text x="134.7" y="188.9">O7</text>
<text x="206.8" y="187.7">A6</text>
<text x="206.8" y="190.2">A7</text>
<text x="217.3" y="190.2">B7</text>
<text x="217.3" y="187.7">B6</text>
<text x="246.1" y="186.4">I0b</text>
<text x="246.1" y="188.9">I0c</text>
<text x="246.1" y="191.5">I0d</text>
<text x="256.8" y="190.2">Za</text>
<text x="295.7" y="190.2">D0</text>
<text x="306.1" y="190.2">Q0</text>
<text x="306.2" y="186.4">13F</text>
<text x="331.2" y="190.2">D0</text>
<text x="338.9" y="186.4">11F-B</text>
<text x="341.7" y="190.2">O0</text>
<text x="91.9" y="196.6">A2</text>
<text x="91.9" y="194">A1</text>
<text x="98.8" y="192.3" transform="rotate(-90 98.8 192.3)">VCC</text>
<text x="124.2" y="196.6">OE</text>
<text x="124.2" y="194">Cp</text>
<text x="129.7" y="197.8">74LS374</text>
<text x="206.8" y="195.3">A-&gt;B</text>
<text x="206.8" y="197.8">CE</text>
<text x="246.1" y="196.6">I1a</text>
<text x="256.8" y="192.7">Zb</text>
<text x="256.8" y="197.8">Zd</text>
<text x="256.8" y="195.3">Zc</text>
<text x="295.7" y="192.7">D1</text>
<text x="295.7" y="195.3">D2</text>
<text x="295.7" y="197.8">D3</text>
<text x="306.1" y="192.7">Q1</text>
<text x="306.1" y="195.3">Q2</text>
<text x="306.1" y="197.8">Q3</text>
<text x="331.2" y="192.7">D1</text>
<text x="331.2" y="195.3">D2</text>
<text x="331.2" y="197.8">D3</text>
<text x="341.7" y="192.7">O1</text>
<text x="341.7" y="195.3">O2</text>
<text x="341.7" y="197.8">O3</text>
<text x="91.9" y="201.6">A4</text>
<text x="91.9" y="199.1">A3</text>
<text x="136.5" y="202.9">18E</text>
<text x="211.7" y="199.1">74LS245</text>
<text x="246.1" y="199.1">I1b</text>
<text x="246.1" y="201.6">I1c</text>
<text x="295.7" y="200.4">D4</text>
<text x="295.7" y="202.9">D5</text>
<text x="306.1" y="200.4">Q4</text>
<text x="306.1" y="202.9">Q5</text>
<text x="331.2" y="200.4">D4</text>
<text x="331.2" y="202.9">D5</text>
<text x="341.7" y="200.4">O4</text>
<text x="341.7" y="202.9">O5</text>
<text x="91.9" y="209.3">A7</text>
<text x="91.9" y="206.7">A6</text>
<text x="91.9" y="204.2">A5</text>
<text x="100.9" y="206.7">D0</text>
<text x="100.9" y="209.3">D1</text>
<text x="124.2" y="209.3">B1</text>
<text x="124.2" y="206.7">B0</text>
<text x="134.9" y="206.7">A0</text>
<text x="134.9" y="209.3">A1</text>
<text x="206.8" y="208">D0</text>
<text x="217.2" y="204.2">13E</text>
<text x="217.2" y="208">O0</text>
<text x="246.1" y="208">SEL</text>
<text x="246.1" y="204.2">I1d</text>
<text x="295.7" y="205.4">D6</text>
<text x="295.7" y="208">D7</text>
<text x="306.1" y="205.4">Q6</text>
<text x="306.1" y="208">Q7</text>
<text x="331.2" y="205.4">D6</text>
<text x="331.2" y="208">D7</text>
<text x="341.7" y="205.4">O6</text>
<text x="341.7" y="208">O7</text>
<text x="91.9" y="214.3">A9</text>
<text x="91.9" y="211.8">A8</text>
<text x="100.9" y="211.8">D2</text>
<text x="100.9" y="214.3">D3</text>
<text x="124.2" y="214.3">B3</text>
<text x="124.2" y="211.8">B2</text>
<text x="134.9" y="211.8">A2</text>
<text x="134.9" y="214.3">A3</text>
<text x="206.8" y="210.5">D1</text>
<text x="206.8" y="213.1">D2</text>
<text x="206.8" y="215.6">D3</text>
<text x="217.2" y="210.5">O1</text>
<text x="217.2" y="213.1">O2</text>
<text x="217.2" y="215.6">O3</text>
<text x="246.1" y="210.5">G</text>
<text x="248.5" y="213.1">74LS157</text>
<text x="295.7" y="215.6">Mr</text>
<text x="295.7" y="213.1">Cp</text>
<text x="331.2" y="215.6">OE</text>
<text x="331.2" y="213.1">Cp</text>
<text x="91.9" y="222">A12</text>
<text x="91.9" y="219.4">A11</text>
<text x="91.9" y="216.9">A10</text>
<text x="100.9" y="216.9">D4</text>
<text x="100.9" y="219.4">D5</text>
<text x="100.9" y="222">D6</text>
<text x="124.2" y="222">B6</text>
<text x="124.2" y="219.4">B5</text>
<text x="124.2" y="216.9">B4</text>
<text x="134.9" y="216.9">A4</text>
<text x="134.9" y="219.4">A5</text>
<text x="134.9" y="222">A6</text>
<text x="206.8" y="218.1">D4</text>
<text x="206.8" y="220.7">D5</text>
<text x="217.2" y="218.1">O4</text>
<text x="217.2" y="220.7">O5</text>
<text x="303.1" y="219.4">74LS273</text>
<text x="336.8" y="216.9">74LS374</text>
<text x="91.9" y="224.5">A13</text>
<text x="91.9" y="227">A14</text>
<text x="100.9" y="224.5">D7</text>
<text x="124.2" y="224.5">B7</text>
<text x="134.9" y="224.5">A7</text>
<text x="206.8" y="223.2">D6</text>
<text x="206.8" y="225.8">D7</text>
<text x="217.2" y="223.2">O6</text>
<text x="217.2" y="225.8">O7</text>
<text x="91.9" y="232.1">A16</text>
<text x="91.9" y="229.6">A15</text>
<text x="99.8" y="230.8">VPP</text>
<text x="124" y="233.4">74LS245</text>
<text x="131.7" y="229.6">A-&gt;B</text>
<text x="134.8" y="232.1">CE</text>
<text x="206.8" y="233.4">OE</text>
<text x="206.8" y="230.8">Cp</text>
<text x="91.9" y="234.7">A17</text>
<text x="91.9" y="237.2">A18</text>
<text x="134.7" y="237.2">18F</text>
<text x="212.3" y="234.7">74LS374</text>
<text x="91.9" y="241">CE</text>
<text x="91.9" y="243.5">OE</text>
<text x="98.8" y="244.6" transform="rotate(-90 98.8 244.6)">GND</text>
<text x="124.2" y="241">D0</text>
<text x="124.2" y="243.5">D1</text>
<text x="134.7" y="241">O0</text>
<text x="134.7" y="243.5">O1</text>
<text x="124.2" y="246.1">D2</text>
<text x="124.2" y="248.6">D3</text>
<text x="124.2" y="251.2">D4</text>
<text x="134.7" y="246.1">O2</text>
<text x="134.7" y="248.6">O3</text>
<text x="134.7" y="251.2">O4</text>
<text x="124.2" y="253.7">D5</text>
<text x="124.2" y="256.2">D6</text>
<text x="134.7" y="253.7">O5</text>
<text x="134.7" y="256.2">O6</text>
<text x="124.2" y="263.9">Cp</text>
<text x="124.2" y="258.8">D7</text>
<text x="134.7" y="258.8">O7</text>
<text x="124.2" y="266.4">OE</text>
<text x="129.7" y="267.7">74LS374</text>
</g>
<g font-size="1.3" fill="#0f0f0f">
<text x="165.1" y="62.1">D0</text>
<text x="165.1" y="64.6">D2</text>
<text x="109.2" y="67.2">D0</text>
<text x="109.2" y="69.7">D1</text>
<text x="165.1" y="67.2">D4</text>
<text x="165.1" y="69.7">D6</text>
<text x="109.2" y="72.3">D2</text>
<text x="109.2" y="74.8">D3</text>
<text x="109.2" y="77.3">D4</text>
<text x="109.2" y="79.9">D5</text>
<text x="109.2" y="82.4">D6</text>
<text x="165.1" y="79.9">D1</text>
<text x="165.1" y="82.4">D3</text>
<text x="109.2" y="85">D7</text>
<text x="165.1" y="87.5">D7</text>
<text x="165.1" y="85">D5</text>
<text x="110.5" y="137">D8</text>
<text x="110.5" y="142.1">D10</text>
<text x="110.5" y="139.6">D9</text>
<text x="110.5" y="147.2">D12</text>
<text x="110.5" y="149.7">D13</text>
<text x="110.5" y="144.7">D11</text>
<text x="110.5" y="152.3">D14</text>
<text x="110.5" y="154.8">D15</text>
<text x="195.6" y="171.3">DB0</text>
<text x="195.6" y="173.9">DB1</text>
<text x="227.5" y="171.3">J0</text>
<text x="227.5" y="173.9">J1</text>
<text x="195.6" y="176.4">DB2</text>
<text x="195.6" y="178.9">DB3</text>
<text x="227.5" y="176.4">J2</text>
<text x="227.5" y="178.9">J3</text>
<text x="195.6" y="181.5">DB4</text>
<text x="195.6" y="184">DB5</text>
<text x="227.5" y="181.5">J4</text>
<text x="227.5" y="184">J5</text>
<text x="236.2" y="182.8">J0</text>
<text x="236.2" y="185.3">J1</text>
<text x="195.6" y="189.1">DB7</text>
<text x="195.6" y="186.6">DB6</text>
<text x="227.5" y="186.6">J6</text>
<text x="227.5" y="189.1">J7</text>
<text x="236.2" y="187.8">J2</text>
<text x="236.2" y="190.4">J3</text>
<text x="266.7" y="189.1">Y0</text>
<text x="266.7" y="191.6">Y2</text>
<text x="284.5" y="189.1">Y0</text>
<text x="284.5" y="191.6">Y1</text>
<text x="314.9" y="191.6">X4</text>
<text x="314.9" y="189.1">X0</text>
<text x="322.6" y="191.6">X1</text>
<text x="322.6" y="189.1">X0</text>
<text x="351.6" y="191.6">DB1</text>
<text x="351.6" y="189.1">DB0</text>
<text x="193" y="196.7">ZXRMRD</text>
<text x="236.2" y="195.5">J4</text>
<text x="236.2" y="198">J5</text>
<text x="266.7" y="196.7">Y6</text>
<text x="266.7" y="194.2">Y4</text>
<text x="284.5" y="196.7">Y3</text>
<text x="284.5" y="194.2">Y2</text>
<text x="314.9" y="196.7">X5</text>
<text x="314.9" y="194.2">X1</text>
<text x="322.6" y="194.2">X2</text>
<text x="322.6" y="196.7">X3</text>
<text x="351.6" y="194.2">DB2</text>
<text x="351.6" y="196.7">DB3</text>
<text x="236.2" y="203.1">J7</text>
<text x="236.2" y="200.5">J6</text>
<text x="284.5" y="199.3">Y4</text>
<text x="284.5" y="201.8">Y5</text>
<text x="314.9" y="201.8">X6</text>
<text x="314.9" y="199.3">X2</text>
<text x="322.6" y="201.8">X5</text>
<text x="322.6" y="199.3">X4</text>
<text x="351.6" y="201.8">DB5</text>
<text x="351.6" y="199.3">DB4</text>
<text x="111.8" y="205.6">D16</text>
<text x="111.8" y="208.2">D17</text>
<text x="284.5" y="204.3">Y6</text>
<text x="284.5" y="206.9">Y7</text>
<text x="314.9" y="204.3">X3</text>
<text x="314.9" y="206.9">X7</text>
<text x="322.6" y="204.3">X6</text>
<text x="322.6" y="206.9">X7</text>
<text x="351.6" y="204.3">DB6</text>
<text x="351.6" y="206.9">DB7</text>
<text x="111.8" y="215.8">D20</text>
<text x="111.8" y="210.7">D18</text>
<text x="111.8" y="213.2">D19</text>
<text x="285.8" y="214.5">VCC</text>
<text x="111.8" y="220.9">D22</text>
<text x="111.8" y="218.3">D21</text>
<text x="111.8" y="223.4">D23</text>
<text x="113" y="239.9">D16</text>
<text x="113" y="245">D18</text>
<text x="113" y="242.4">D17</text>
<text x="113" y="247.5">D19</text>
<text x="113" y="250.1">D20</text>
<text x="113" y="257.7">D23</text>
<text x="113" y="255.1">D22</text>
<text x="113" y="252.6">D21</text>
</g>
<g font-size="1.3" fill="#725600">
<text x="187.5" y="161">ZXRMRD</text>
<text x="187.4" y="195.3">MRD</text>
<text x="317.1" y="215.6">RCK</text>
</g>
<text font-size="1.3" fill="#000084" x="366" y="210.5">DB[0..7]</text>
<g font-size=".8" fill="#840000">
<text x="220.3" y="80.4" transform="rotate(-90 220.3 80.4)">FOUR FLIP FLOP WITH</text>
<text x="222.8" y="80.3" transform="rotate(-90 222.8 80.3)">DOUBLE RAIL OUTPUTS</text>
</g>
</svg>
